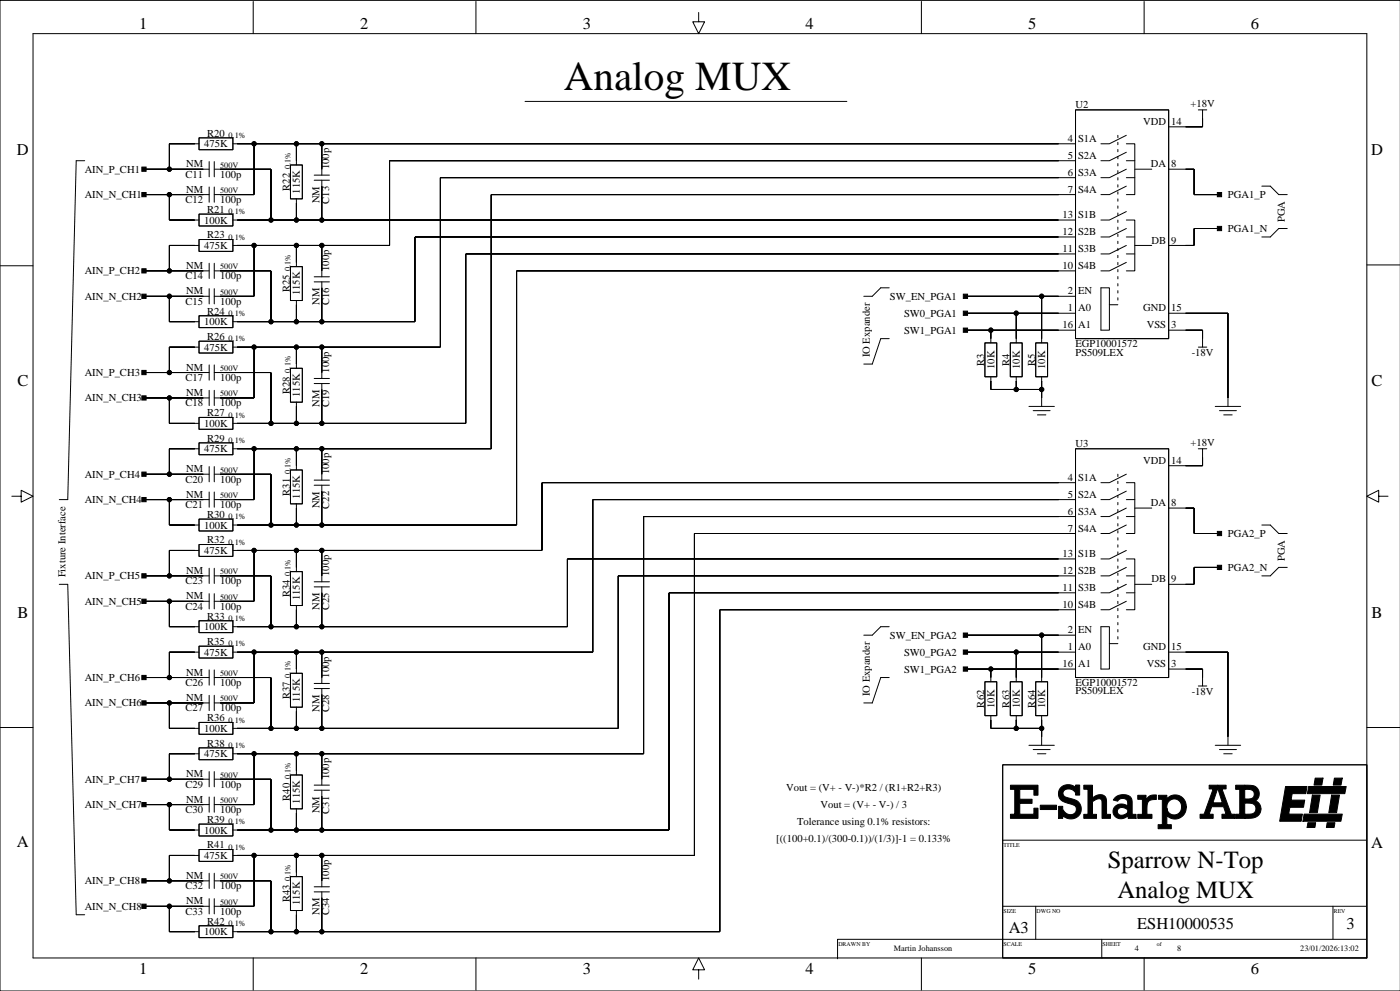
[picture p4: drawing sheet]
<svg xmlns="http://www.w3.org/2000/svg" width="420mm" height="297mm" viewBox="0 0 420 297" stroke-linecap="round" stroke-linejoin="round" font-family="sans-serif">
<g fill="none" stroke="#000" stroke-width=".3">
<path d="M9.9 10.1h400v277h-400zM75.9 .4v9.7M142.7 .4v9.7M209.5 3.7v2.8h1.8l-1.8 3.6-1.8-3.6h1.8M276.3 .4v9.7M343.1 .4v9.7M419.9 .1h-419.9v296.9h419.9M157.4 30.4h96.5M322.5 32.9h27.9v68.6h-27.9zM359.3 32.9h1.3v5.1h-10.2M360.6 35.5h.1M360.6 32.9h1.3"/>
<path d="M25.4 48.2h-2.5l-2.6 101.6h-2.5M43.2 50.7h19.5M43.2 58.3h19.5M50.8 58.3v7.7h8.9M59.7 41.3h10.1v3.6h-10.1zM59.7 43.1h-8.9v7.6M62.7 48.4v4.6M62.7 56v4.6M64.2 48.4v4.6M64.2 56v4.6M64.2 50.7h17.1v15.3M69.8 43.1h252.7"/>
<path d="M76.2 43.1v15.2h-12M87.1 49.4h3.6v10.2h-3.6zM88.9 43.1v6.3M88.9 59.6v6.4M94.2 54h4.6M94.2 52.5h4.6M96.5 43.1v9.4M96.5 54v12M322.5 58.3h-175.2v76.2h-77.5M322.5 53.3h-190.4v50.7h-62.3M322.5 48.2h-205.7v25.4h-47M337.7 55.8l-5 2.5h-2.6"/>
<path d="M337.7 50.7l-5 2.6h-2.6M337.7 45.6l-5 2.6h-2.6M337.7 40.6l-5 2.5h-2.6M337.7 43.1h2.6v15.2h-2.6M337.7 48.2h2.6M337.7 53.3h2.6M340.3 50.7h5.1M350.4 50.7h7.7v7.6h7.6M378.4 55.8h2.5l2.6 2.5h2.5M0 79.7h9.9M59.7 64.2h10.1v3.5h-10.1zM59.7 71.8h10.1v3.5h-10.1z"/>
<path d="M59.7 73.6h-8.9v7.6M62.7 78.9v4.6M64.2 78.9v4.6M69.8 66h252.7M76.2 73.6v15.2h-12M87.1 79.9h3.6v10.2h-3.6zM88.9 73.6v6.3M96.5 73.6v9.4M322.5 71h-198.1v25.4h-54.6M322.5 76.1h-182.8v50.8h-69.9M337.7 78.6l-5 2.6h-2.6M337.7 73.6l-5 2.5h-2.6"/>
<path d="M337.7 68.5l-5 2.5h-2.6M337.7 63.4l-5 2.6h-2.6M337.7 66h2.6v15.2h-2.6M337.7 71h2.6M337.7 76.1h2.6M340.3 73.6h5.1M365.7 68.5h-7.6v5.1h-7.7M386 68.5h-2.5l-2.6 2.5h-2.5M409.9 79.4h9.9M43.2 81.2h19.5M43.2 88.8h19.5M50.8 88.8v7.6h8.9"/>
<path d="M59.7 94.6h10.1v3.6h-10.1zM62.7 86.5v4.6M64.2 86.5v4.6M64.2 81.2h17.1v15.2M88.9 90.1v6.3M94.2 84.5h4.6M94.2 83h4.6M96.5 84.5v11.9M266.6 86.3h-2.5l-2.5 2.5h-2.6M289.5 88.8h33M289.5 93.9h33M289.5 99h33"/>
<path d="M297.1 99v3.8M304.7 93.9v8.9M312.3 88.8v14M322.5 81.2h-167.6v76.2h-85.1M330.1 86.3h2.6v12.7h-2.6zM332.7 91.3h2.5M350.4 99h10.2v5h1.3M350.4 93.9h17.8v27.9M43.2 111.7h19.5M43.2 119.3h19.5M50.8 119.3v7.6h8.9M59.7 102.3h10.1v3.5h-10.1z"/>
<path d="M59.7 104h-8.9v7.7M62.7 109.4v4.5M62.7 117v4.6M64.2 109.4v4.5M64.2 117v4.6M64.2 111.7h17.1v15.2M76.2 104v15.3h-12M87.1 110.4h3.6v10.1h-3.6zM88.9 104v6.4M94.2 115h4.6M94.2 113.4h4.6M96.5 104v9.4"/>
<path d="M96.5 115v11.9M266.6 101.5h-2.5l-2.5 7.6h-2.6M295.3 102.8h3.6v10.1h-3.6zM297.1 112.9v3.8h15.2M303 102.8h3.5v10.1h-3.5zM304.7 112.9v3.8M310.6 102.8h3.5v10.1h-3.5zM312.3 112.9v8.9M359.3 104h1.3M360.6 101.5h.1M59.7 125.1h10.1v3.6h-10.1zM59.7 132.7h10.1v3.6h-10.1z"/>
<path d="M59.7 134.5h-8.9v7.6M62.7 139.8v4.6M64.2 139.8v4.6M76.2 134.5v15.3h-12M88.9 120.5v6.4M88.9 134.5v6.4M96.5 134.5v9.4M308.5 121.8h7.7M309.8 123.1h5.1M311.1 124.4h2.5M322.5 134.5h27.9v68.6h-27.9zM359.3 134.5h1.3v5.1h-10.2"/>
<path d="M360.6 137.1h.1M360.6 134.5h1.3M364.4 121.8h7.6M365.7 123.1h5.1M366.9 124.4h2.6M3.6 148.7h2.7v-1.7l3.6 1.7-3.6 1.8v-1.8M43.2 142.1h19.5M43.2 149.8h19.5M50.8 149.8v7.6h8.9M59.7 155.6h10.1v3.5h-10.1zM62.7 147.5v4.5M64.2 147.5v4.5"/>
<path d="M64.2 142.1h17.1v15.3M87.1 140.9h3.6v10.1h-3.6zM88.9 151v6.4M94.2 145.4h4.6M94.2 143.9h4.6M96.5 145.4v12M322.5 154.8h-129.5v71.1h-123.2M322.5 149.8h-144.7v45.7h-108M322.5 144.7h-160v20.3h-92.7M322.5 159.9h-114.3v96.5h-138.4M337.7 157.4l-5 2.5h-2.6M337.7 152.3l-5 2.5h-2.6"/>
<path d="M337.7 147.2l-5 2.6h-2.6M337.7 142.1l-5 2.6h-2.6M337.7 144.7h2.6v15.2h-2.6M337.7 149.8h2.6M337.7 154.8h2.6M340.3 152.3h5.1M350.4 152.3h7.7v7.6h7.6M378.4 157.4h2.5l2.6 2.5h2.5M413.4 148.7v-1.7l-3.5 1.7 3.5 1.8v-1.8h2.8M17.8 175.1h2.5l2.6 99.1h2.5M43.2 172.6h19.5M59.7 163.2h10.1v3.6h-10.1z"/>
<path d="M59.7 165h-8.9v7.6M62.7 170.3v4.6M62.7 177.9v4.6M64.2 170.3v4.6M64.2 177.9v4.6M64.2 172.6h17.1v15.2M76.2 165v15.2h-12M87.1 171.3h3.6v10.2h-3.6zM88.9 165v6.3M94.2 175.9h4.6M94.2 174.4h4.6M96.5 165v9.4"/>
<path d="M96.5 175.9v11.9M322.5 167.5h-152.4v20.3h-100.3M322.5 172.6h-137.1v45.7h-115.6M322.5 177.7h-121.9v71.1h-130.8M337.7 175.1l-5 2.6h-2.6M337.7 170.1l-5 2.5h-2.6M337.7 165l-5 2.5h-2.6M337.7 167.5h2.6v15.3h-2.6M337.7 172.6h2.6M337.7 177.7h2.6M340.3 175.1h5.1M365.7 170.1h-7.6v5h-7.7"/>
<path d="M386 170.1h-2.5l-2.6 2.5h-2.5M43.2 180.2h19.5M50.8 180.2v7.6h8.9M59.7 186.1h10.1v3.5h-10.1zM59.7 193.7h10.1v3.5h-10.1zM59.7 195.5h-8.9v7.6M76.2 195.5v15.2h-12M88.9 181.5v6.3M88.9 195.5v6.3M96.5 195.5v9.4M266.6 187.8h-2.5l-2.5 2.6h-2.6M289.5 195.5h33"/>
<path d="M289.5 190.4h33M304.7 195.5v8.9M312.3 190.4v14M322.5 182.8h-106.6v96.5h-146.1M330.1 187.8h2.6v12.7h-2.6zM332.7 192.9h2.5M337.7 180.2l-5 2.6h-2.6M350.4 195.5h17.8v27.9M0 218.1h9.9M43.2 203.1h19.5M43.2 210.7h19.5M50.8 210.7v7.6h8.9"/>
<path d="M59.7 216.5h10.1v3.6h-10.1zM62.7 200.8v4.6M62.7 208.4v4.6M64.2 200.8v4.6M64.2 208.4v4.6M64.2 203.1h17.1v15.2M87.1 201.8h3.6v10.2h-3.6zM88.9 212v6.3M94.2 206.4h4.6M94.2 204.9h4.6M96.5 206.4v11.9M266.6 203.1h-2.5l-2.5 7.6h-2.6"/>
<path d="M289.5 200.5h33M295.3 204.4h3.6v10.1h-3.6zM297.1 200.5v3.9M297.1 214.5v3.8h15.2M303 204.4h3.5v10.1h-3.5zM304.7 214.5v3.8M310.6 204.4h3.5v10.1h-3.5zM312.3 214.5v8.9M350.4 200.5h10.2v5.1h1.3M359.3 205.6h1.3M360.6 203.1h.1M409.9 218.1h9.9"/>
<path d="M43.2 233.6h19.5M59.7 224.2h10.1v3.5h-10.1zM59.7 225.9h-8.9v7.7M62.7 231.3v4.5M62.7 238.9v4.6M64.2 231.3v4.5M64.2 238.9v4.6M64.2 233.6h17.1v15.2M76.2 225.9v15.3h-12M87.1 232.3h3.6v10.1h-3.6zM88.9 225.9v6.4M94.2 236.9h4.6"/>
<path d="M94.2 235.3h4.6M96.5 225.9v9.4M96.5 236.9v11.9M300.7 229.2h109.2v57.9h-109.2zM308.5 223.4h7.7M309.8 224.7h5.1M311.1 225.9h2.5M364.4 223.4h7.6M365.7 224.7h5.1M366.9 225.9h2.6M43.2 241.2h19.5M50.8 241.2v7.6h8.9"/>
<path d="M59.7 254.6h10.1v3.6h-10.1zM59.7 247h10.1v3.6h-10.1zM59.7 256.4h-8.9v7.6M76.2 256.4v15.2h-12M88.9 242.4v6.4M88.9 256.4v6.4M96.5 256.4v9.4M300.7 251.8h108.9M43.2 271.6h19.5M43.2 264h19.5M50.8 271.6v7.7h8.9M59.7 277.5h10.1v3.5h-10.1z"/>
<path d="M62.7 261.7v4.6M62.7 269.4v4.5M64.2 261.7v4.6M64.2 269.4v4.5M64.2 264h17.1v15.3M87.1 262.8h3.6v10.1h-3.6zM88.9 272.9v6.4M94.2 267.3h4.6M94.2 265.8h4.6M96.5 267.3v12M300.7 271.6h108.9M310.6 271.6v9.9"/>
<path d="M399.7 271.6v9.9M75.9 287.1v9.7M142.7 287.1v9.7M209.5 290.7h1.8l-1.8-3.6-1.8 3.6h1.8v2.8M276.3 287.1v9.7M330.4 281.5v5.6M343.1 287.1v9.7M409.6 281.5h-158.5v5.9"/>
<circle cx="50.8" cy="50.7" r=".63"/>
<circle cx="50.8" cy="58.3" r=".63"/>
<circle cx="76.2" cy="43.1" r=".63"/>
<circle cx="88.9" cy="43.1" r=".63"/>
<circle cx="96.5" cy="43.1" r=".63"/>
<circle cx="76.2" cy="73.6" r=".63"/>
<circle cx="81.3" cy="66" r=".63"/>
<circle cx="88.9" cy="73.6" r=".63"/>
<circle cx="88.9" cy="66" r=".63"/>
<circle cx="96.5" cy="73.6" r=".63"/>
<circle cx="96.5" cy="66" r=".63"/>
<circle cx="50.8" cy="88.8" r=".63"/>
<circle cx="50.8" cy="81.2" r=".63"/>
<circle cx="81.3" cy="96.4" r=".63"/>
<circle cx="88.9" cy="96.4" r=".63"/>
<circle cx="96.5" cy="96.4" r=".63"/>
<circle cx="297.1" cy="99" r=".63"/>
<circle cx="304.7" cy="93.9" r=".63"/>
<circle cx="312.3" cy="88.8" r=".63"/>
<circle cx="50.8" cy="111.7" r=".63"/>
<circle cx="50.8" cy="119.3" r=".63"/>
<circle cx="76.2" cy="104" r=".63"/>
<circle cx="88.9" cy="104" r=".63"/>
<circle cx="96.5" cy="104" r=".63"/>
<circle cx="304.7" cy="116.7" r=".63"/>
<circle cx="312.3" cy="116.7" r=".63"/>
<circle cx="76.2" cy="134.5" r=".63"/>
<circle cx="81.3" cy="126.9" r=".63"/>
<circle cx="88.9" cy="134.5" r=".63"/>
<circle cx="88.9" cy="126.9" r=".63"/>
<circle cx="96.5" cy="134.5" r=".63"/>
<circle cx="96.5" cy="126.9" r=".63"/>
<circle cx="50.8" cy="142.1" r=".63"/>
<circle cx="50.8" cy="149.8" r=".63"/>
<circle cx="81.3" cy="157.4" r=".63"/>
<circle cx="88.9" cy="157.4" r=".63"/>
<circle cx="96.5" cy="157.4" r=".63"/>
<circle cx="50.8" cy="172.6" r=".63"/>
<circle cx="76.2" cy="165" r=".63"/>
<circle cx="88.9" cy="165" r=".63"/>
<circle cx="96.5" cy="165" r=".63"/>
<circle cx="50.8" cy="180.2" r=".63"/>
<circle cx="76.2" cy="195.5" r=".63"/>
<circle cx="81.3" cy="187.8" r=".63"/>
<circle cx="88.9" cy="195.5" r=".63"/>
<circle cx="88.9" cy="187.8" r=".63"/>
<circle cx="96.5" cy="187.8" r=".63"/>
<circle cx="96.5" cy="195.5" r=".63"/>
<circle cx="304.7" cy="195.5" r=".63"/>
<circle cx="312.3" cy="190.4" r=".63"/>
<circle cx="50.8" cy="203.1" r=".63"/>
<circle cx="50.8" cy="210.7" r=".63"/>
<circle cx="81.3" cy="218.3" r=".63"/>
<circle cx="88.9" cy="218.3" r=".63"/>
<circle cx="96.5" cy="218.3" r=".63"/>
<circle cx="297.1" cy="200.5" r=".63"/>
<circle cx="304.7" cy="218.3" r=".63"/>
<circle cx="312.3" cy="218.3" r=".63"/>
<circle cx="50.8" cy="233.6" r=".63"/>
<circle cx="76.2" cy="225.9" r=".63"/>
<circle cx="88.9" cy="225.9" r=".63"/>
<circle cx="96.5" cy="225.9" r=".63"/>
<circle cx="50.8" cy="241.2" r=".63"/>
<circle cx="76.2" cy="256.4" r=".63"/>
<circle cx="81.3" cy="248.8" r=".63"/>
<circle cx="88.9" cy="256.4" r=".63"/>
<circle cx="88.9" cy="248.8" r=".63"/>
<circle cx="96.5" cy="256.4" r=".63"/>
<circle cx="96.5" cy="248.8" r=".63"/>
<circle cx="50.8" cy="271.6" r=".63"/>
<circle cx="50.8" cy="264" r=".63"/>
<circle cx="81.3" cy="279.3" r=".63"/>
<circle cx="88.9" cy="279.3" r=".63"/>
<circle cx="96.5" cy="279.3" r=".63"/>
</g>
<g fill="#000" stroke="#000" stroke-width=".3">
<path d="M355.5 38h5.1z" fill-rule="evenodd"/>
<path d="M360.6 35.5v2.5z" fill-rule="evenodd"/>
<path d="M42.5 57.7h1.3v1.3h-1.3z" fill-rule="evenodd"/>
<path d="M42.5 50.1h1.3v1.2h-1.3z" fill-rule="evenodd"/>
<path d="M50.8 58.3v7.7z" fill-rule="evenodd"/>
<path d="M43.2 58.3h7.6z" fill-rule="evenodd"/>
<path d="M50.8 43.1v7.6z" fill-rule="evenodd"/>
<path d="M43.2 50.7h7.6z" fill-rule="evenodd"/>
<path d="M50.8 43.1h7.6z" fill-rule="evenodd"/>
<path d="M50.8 58.3h10.1z" fill-rule="evenodd"/>
<path d="M50.8 50.7h10.1z" fill-rule="evenodd"/>
<path d="M71.1 43.1h5.1z" fill-rule="evenodd"/>
<path d="M76.2 43.1v15.2z" fill-rule="evenodd"/>
<path d="M66 58.3h10.2z" fill-rule="evenodd"/>
<path d="M66 50.7h15.3z" fill-rule="evenodd"/>
<path d="M81.3 50.7v15.3z" fill-rule="evenodd"/>
<path d="M88.9 43.1v5.1z" fill-rule="evenodd"/>
<path d="M76.2 43.1h12.7z" fill-rule="evenodd"/>
<path d="M96.5 43.1v7.6z" fill-rule="evenodd"/>
<path d="M88.9 43.1h7.6z" fill-rule="evenodd"/>
<path d="M96.5 55.8v10.2z" fill-rule="evenodd"/>
<path d="M116.8 48.2v25.4z" fill-rule="evenodd"/>
<path d="M132.1 53.3v50.7z" fill-rule="evenodd"/>
<path d="M147.3 58.3v76.2z" fill-rule="evenodd"/>
<path d="M96.5 43.1h220.9z" fill-rule="evenodd"/>
<path d="M116.8 48.2h200.6z" fill-rule="evenodd"/>
<path d="M132.1 53.3h185.3z" fill-rule="evenodd"/>
<path d="M147.3 58.3h170.1z" fill-rule="evenodd"/>
<path d="M355.5 50.7h2.6z" fill-rule="evenodd"/>
<path d="M358.1 50.7v7.6z" fill-rule="evenodd"/>
<path d="M365 57.7h1.3v1.3h-1.3z" fill-rule="evenodd"/>
<path d="M358.1 58.3h7.6z" fill-rule="evenodd"/>
<path d="M50.8 73.6v7.6z" fill-rule="evenodd"/>
<path d="M50.8 66h7.6z" fill-rule="evenodd"/>
<path d="M50.8 73.6h7.6z" fill-rule="evenodd"/>
<path d="M71.1 73.6h5.1z" fill-rule="evenodd"/>
<path d="M76.2 73.6v15.2z" fill-rule="evenodd"/>
<path d="M71.1 66h10.2z" fill-rule="evenodd"/>
<path d="M88.9 60.9v5.1z" fill-rule="evenodd"/>
<path d="M81.3 66h7.6z" fill-rule="evenodd"/>
<path d="M76.2 73.6h12.7z" fill-rule="evenodd"/>
<path d="M88.9 73.6v5z" fill-rule="evenodd"/>
<path d="M88.9 66h7.6z" fill-rule="evenodd"/>
<path d="M96.5 73.6v7.6z" fill-rule="evenodd"/>
<path d="M88.9 73.6h7.6z" fill-rule="evenodd"/>
<path d="M96.5 73.6h20.3z" fill-rule="evenodd"/>
<path d="M124.4 71v25.4z" fill-rule="evenodd"/>
<path d="M139.7 76.1v50.8z" fill-rule="evenodd"/>
<path d="M96.5 66h220.9z" fill-rule="evenodd"/>
<path d="M124.4 71h193z" fill-rule="evenodd"/>
<path d="M139.7 76.1h177.7z" fill-rule="evenodd"/>
<path d="M355.5 73.6h2.6z" fill-rule="evenodd"/>
<path d="M358.1 68.5v5.1z" fill-rule="evenodd"/>
<path d="M365 67.9h1.3v1.2h-1.3z" fill-rule="evenodd"/>
<path d="M358.1 68.5h7.6z" fill-rule="evenodd"/>
<path d="M42.5 88.2h1.3v1.2h-1.3z" fill-rule="evenodd"/>
<path d="M42.5 80.6h1.3v1.2h-1.3z" fill-rule="evenodd"/>
<path d="M43.2 88.8h7.6z" fill-rule="evenodd"/>
<path d="M50.8 88.8v7.6z" fill-rule="evenodd"/>
<path d="M43.2 81.2h7.6z" fill-rule="evenodd"/>
<path d="M50.8 96.4h7.6z" fill-rule="evenodd"/>
<path d="M50.8 88.8h10.1z" fill-rule="evenodd"/>
<path d="M50.8 81.2h10.1z" fill-rule="evenodd"/>
<path d="M66 88.8h10.2z" fill-rule="evenodd"/>
<path d="M66 81.2h15.3z" fill-rule="evenodd"/>
<path d="M71.1 96.4h10.2z" fill-rule="evenodd"/>
<path d="M81.3 81.2v15.2z" fill-rule="evenodd"/>
<path d="M81.3 96.4h7.6z" fill-rule="evenodd"/>
<path d="M88.9 91.3v5.1z" fill-rule="evenodd"/>
<path d="M96.5 86.3v10.1z" fill-rule="evenodd"/>
<path d="M88.9 96.4h7.6z" fill-rule="evenodd"/>
<path d="M96.5 96.4h27.9z" fill-rule="evenodd"/>
<path d="M154.9 81.2v76.2z" fill-rule="evenodd"/>
<path d="M288.9 88.2h1.2v1.2h-1.2z" fill-rule="evenodd"/>
<path d="M288.9 93.3h1.2v1.2h-1.2z" fill-rule="evenodd"/>
<path d="M288.9 98.3h1.2v1.3h-1.2z" fill-rule="evenodd"/>
<path d="M297.1 99v2.5z" fill-rule="evenodd"/>
<path d="M289.5 99h7.6z" fill-rule="evenodd"/>
<path d="M304.7 93.9v7.6z" fill-rule="evenodd"/>
<path d="M289.5 93.9h15.2z" fill-rule="evenodd"/>
<path d="M312.3 88.8v12.7z" fill-rule="evenodd"/>
<path d="M289.5 88.8h22.8z" fill-rule="evenodd"/>
<path d="M312.3 88.8h5.1z" fill-rule="evenodd"/>
<path d="M304.7 93.9h12.7z" fill-rule="evenodd"/>
<path d="M297.1 99h20.3z" fill-rule="evenodd"/>
<path d="M154.9 81.2h162.5z" fill-rule="evenodd"/>
<path d="M360.6 99v2.5z" fill-rule="evenodd"/>
<path d="M355.5 99h5.1z" fill-rule="evenodd"/>
<path d="M355.5 93.9h12.7z" fill-rule="evenodd"/>
<path d="M368.2 93.9v25.4z" fill-rule="evenodd"/>
<path d="M42.5 118.6h1.3v1.3h-1.3z" fill-rule="evenodd"/>
<path d="M42.5 111h1.3v1.3h-1.3z" fill-rule="evenodd"/>
<path d="M50.8 119.3v7.6z" fill-rule="evenodd"/>
<path d="M43.2 119.3h7.6z" fill-rule="evenodd"/>
<path d="M43.2 111.7h7.6z" fill-rule="evenodd"/>
<path d="M50.8 104v7.7z" fill-rule="evenodd"/>
<path d="M50.8 104h7.6z" fill-rule="evenodd"/>
<path d="M50.8 119.3h10.1z" fill-rule="evenodd"/>
<path d="M50.8 111.7h10.1z" fill-rule="evenodd"/>
<path d="M66 119.3h10.2z" fill-rule="evenodd"/>
<path d="M71.1 104h5.1z" fill-rule="evenodd"/>
<path d="M76.2 104v15.3z" fill-rule="evenodd"/>
<path d="M66 111.7h15.3z" fill-rule="evenodd"/>
<path d="M81.3 111.7v15.2z" fill-rule="evenodd"/>
<path d="M76.2 104h12.7z" fill-rule="evenodd"/>
<path d="M88.9 104v5.1z" fill-rule="evenodd"/>
<path d="M96.5 116.7v10.2z" fill-rule="evenodd"/>
<path d="M88.9 104h7.6z" fill-rule="evenodd"/>
<path d="M96.5 104v7.7z" fill-rule="evenodd"/>
<path d="M96.5 104h35.6z" fill-rule="evenodd"/>
<path d="M297.1 114.2v2.5z" fill-rule="evenodd"/>
<path d="M304.7 114.2v2.5z" fill-rule="evenodd"/>
<path d="M297.1 116.7h7.6z" fill-rule="evenodd"/>
<path d="M312.3 114.2v2.5z" fill-rule="evenodd"/>
<path d="M304.7 116.7h7.6z" fill-rule="evenodd"/>
<path d="M312.3 116.7v2.6z" fill-rule="evenodd"/>
<path d="M50.8 134.5v7.6z" fill-rule="evenodd"/>
<path d="M50.8 126.9h7.6z" fill-rule="evenodd"/>
<path d="M50.8 134.5h7.6z" fill-rule="evenodd"/>
<path d="M71.1 134.5h5.1z" fill-rule="evenodd"/>
<path d="M76.2 134.5v15.3z" fill-rule="evenodd"/>
<path d="M71.1 126.9h10.2z" fill-rule="evenodd"/>
<path d="M88.9 121.8v5.1z" fill-rule="evenodd"/>
<path d="M81.3 126.9h7.6z" fill-rule="evenodd"/>
<path d="M88.9 134.5v5.1z" fill-rule="evenodd"/>
<path d="M76.2 134.5h12.7z" fill-rule="evenodd"/>
<path d="M88.9 126.9h7.6z" fill-rule="evenodd"/>
<path d="M88.9 134.5h7.6z" fill-rule="evenodd"/>
<path d="M96.5 134.5v7.6z" fill-rule="evenodd"/>
<path d="M96.5 126.9h43.2z" fill-rule="evenodd"/>
<path d="M96.5 134.5h50.8z" fill-rule="evenodd"/>
<path d="M360.6 137.1v2.5z" fill-rule="evenodd"/>
<path d="M355.5 139.6h5.1z" fill-rule="evenodd"/>
<path d="M42.5 149.1h1.3v1.3h-1.3z" fill-rule="evenodd"/>
<path d="M42.5 141.5h1.3v1.3h-1.3z" fill-rule="evenodd"/>
<path d="M50.8 149.8v7.6z" fill-rule="evenodd"/>
<path d="M43.2 149.8h7.6z" fill-rule="evenodd"/>
<path d="M43.2 142.1h7.6z" fill-rule="evenodd"/>
<path d="M50.8 157.4h7.6z" fill-rule="evenodd"/>
<path d="M50.8 149.8h10.1z" fill-rule="evenodd"/>
<path d="M50.8 142.1h10.1z" fill-rule="evenodd"/>
<path d="M66 149.8h10.2z" fill-rule="evenodd"/>
<path d="M66 142.1h15.3z" fill-rule="evenodd"/>
<path d="M71.1 157.4h10.2z" fill-rule="evenodd"/>
<path d="M81.3 142.1v15.3z" fill-rule="evenodd"/>
<path d="M81.3 157.4h7.6z" fill-rule="evenodd"/>
<path d="M88.9 152.3v5.1z" fill-rule="evenodd"/>
<path d="M88.9 157.4h7.6z" fill-rule="evenodd"/>
<path d="M96.5 147.2v10.2z" fill-rule="evenodd"/>
<path d="M96.5 157.4h58.4z" fill-rule="evenodd"/>
<path d="M162.5 144.7v20.3z" fill-rule="evenodd"/>
<path d="M177.8 149.8v45.7z" fill-rule="evenodd"/>
<path d="M193 154.8v71.1z" fill-rule="evenodd"/>
<path d="M208.2 159.9v96.5z" fill-rule="evenodd"/>
<path d="M162.5 144.7h154.9z" fill-rule="evenodd"/>
<path d="M208.2 159.9h109.2z" fill-rule="evenodd"/>
<path d="M193 154.8h124.4z" fill-rule="evenodd"/>
<path d="M177.8 149.8h139.6z" fill-rule="evenodd"/>
<path d="M355.5 152.3h2.6z" fill-rule="evenodd"/>
<path d="M358.1 152.3v7.6z" fill-rule="evenodd"/>
<path d="M358.1 159.9h7.6z" fill-rule="evenodd"/>
<path d="M42.5 172h1.3v1.2h-1.3z" fill-rule="evenodd"/>
<path d="M50.8 165v7.6z" fill-rule="evenodd"/>
<path d="M43.2 172.6h7.6z" fill-rule="evenodd"/>
<path d="M50.8 165h7.6z" fill-rule="evenodd"/>
<path d="M50.8 172.6h10.1z" fill-rule="evenodd"/>
<path d="M76.2 165v15.2z" fill-rule="evenodd"/>
<path d="M71.1 165h5.1z" fill-rule="evenodd"/>
<path d="M81.3 172.6v15.2z" fill-rule="evenodd"/>
<path d="M66 172.6h15.3z" fill-rule="evenodd"/>
<path d="M88.9 165v5.1z" fill-rule="evenodd"/>
<path d="M76.2 165h12.7z" fill-rule="evenodd"/>
<path d="M96.5 177.7v10.1z" fill-rule="evenodd"/>
<path d="M96.5 165v7.6z" fill-rule="evenodd"/>
<path d="M88.9 165h7.6z" fill-rule="evenodd"/>
<path d="M96.5 165h66z" fill-rule="evenodd"/>
<path d="M170.1 167.5v20.3z" fill-rule="evenodd"/>
<path d="M185.4 172.6v45.7z" fill-rule="evenodd"/>
<path d="M200.6 177.7v71.1z" fill-rule="evenodd"/>
<path d="M170.1 167.5h147.3z" fill-rule="evenodd"/>
<path d="M200.6 177.7h116.8z" fill-rule="evenodd"/>
<path d="M185.4 172.6h132z" fill-rule="evenodd"/>
<path d="M358.1 170.1v5z" fill-rule="evenodd"/>
<path d="M355.5 175.1h2.6z" fill-rule="evenodd"/>
<path d="M365 169.4h1.3v1.3h-1.3z" fill-rule="evenodd"/>
<path d="M365 159.3h1.3v1.2h-1.3z" fill-rule="evenodd"/>
<path d="M358.1 170.1h7.6z" fill-rule="evenodd"/>
<path d="M42.5 179.6h1.3v1.3h-1.3z" fill-rule="evenodd"/>
<path d="M43.2 180.2h7.6z" fill-rule="evenodd"/>
<path d="M50.8 180.2v7.6z" fill-rule="evenodd"/>
<path d="M50.8 195.5v7.6z" fill-rule="evenodd"/>
<path d="M50.8 187.8h7.6z" fill-rule="evenodd"/>
<path d="M50.8 195.5h7.6z" fill-rule="evenodd"/>
<path d="M50.8 180.2h10.1z" fill-rule="evenodd"/>
<path d="M66 180.2h10.2z" fill-rule="evenodd"/>
<path d="M76.2 195.5v15.2z" fill-rule="evenodd"/>
<path d="M71.1 195.5h5.1z" fill-rule="evenodd"/>
<path d="M71.1 187.8h10.2z" fill-rule="evenodd"/>
<path d="M81.3 187.8h7.6z" fill-rule="evenodd"/>
<path d="M88.9 182.8v5z" fill-rule="evenodd"/>
<path d="M88.9 195.5v5z" fill-rule="evenodd"/>
<path d="M76.2 195.5h12.7z" fill-rule="evenodd"/>
<path d="M88.9 187.8h7.6z" fill-rule="evenodd"/>
<path d="M88.9 195.5h7.6z" fill-rule="evenodd"/>
<path d="M96.5 195.5v7.6z" fill-rule="evenodd"/>
<path d="M96.5 187.8h73.6z" fill-rule="evenodd"/>
<path d="M96.5 195.5h81.3z" fill-rule="evenodd"/>
<path d="M215.9 182.8v96.5z" fill-rule="evenodd"/>
<path d="M288.9 189.7h1.2v1.3h-1.2z" fill-rule="evenodd"/>
<path d="M288.9 194.8h1.2v1.3h-1.2z" fill-rule="evenodd"/>
<path d="M304.7 195.5v7.6z" fill-rule="evenodd"/>
<path d="M289.5 195.5h15.2z" fill-rule="evenodd"/>
<path d="M312.3 190.4v12.7z" fill-rule="evenodd"/>
<path d="M289.5 190.4h22.8z" fill-rule="evenodd"/>
<path d="M312.3 190.4h5.1z" fill-rule="evenodd"/>
<path d="M304.7 195.5h12.7z" fill-rule="evenodd"/>
<path d="M215.9 182.8h101.5z" fill-rule="evenodd"/>
<path d="M355.5 195.5h12.7z" fill-rule="evenodd"/>
<path d="M368.2 195.5v25.4z" fill-rule="evenodd"/>
<path d="M42.5 210.1h1.3v1.2h-1.3z" fill-rule="evenodd"/>
<path d="M42.5 202.4h1.3v1.3h-1.3z" fill-rule="evenodd"/>
<path d="M43.2 210.7h7.6z" fill-rule="evenodd"/>
<path d="M50.8 210.7v7.6z" fill-rule="evenodd"/>
<path d="M43.2 203.1h7.6z" fill-rule="evenodd"/>
<path d="M50.8 218.3h7.6z" fill-rule="evenodd"/>
<path d="M50.8 210.7h10.1z" fill-rule="evenodd"/>
<path d="M50.8 203.1h10.1z" fill-rule="evenodd"/>
<path d="M66 210.7h10.2z" fill-rule="evenodd"/>
<path d="M71.1 218.3h10.2z" fill-rule="evenodd"/>
<path d="M81.3 203.1v15.2z" fill-rule="evenodd"/>
<path d="M66 203.1h15.3z" fill-rule="evenodd"/>
<path d="M88.9 213.2v5.1z" fill-rule="evenodd"/>
<path d="M81.3 218.3h7.6z" fill-rule="evenodd"/>
<path d="M96.5 208.2v10.1z" fill-rule="evenodd"/>
<path d="M88.9 218.3h7.6z" fill-rule="evenodd"/>
<path d="M96.5 218.3h88.9z" fill-rule="evenodd"/>
<path d="M288.9 199.9h1.2v1.3h-1.2z" fill-rule="evenodd"/>
<path d="M297.1 215.8v2.5z" fill-rule="evenodd"/>
<path d="M297.1 200.5v2.6z" fill-rule="evenodd"/>
<path d="M289.5 200.5h7.6z" fill-rule="evenodd"/>
<path d="M304.7 215.8v2.5z" fill-rule="evenodd"/>
<path d="M297.1 218.3h7.6z" fill-rule="evenodd"/>
<path d="M312.3 215.8v2.5z" fill-rule="evenodd"/>
<path d="M312.3 218.3v2.6z" fill-rule="evenodd"/>
<path d="M304.7 218.3h7.6z" fill-rule="evenodd"/>
<path d="M297.1 200.5h20.3z" fill-rule="evenodd"/>
<path d="M360.6 200.5v2.6z" fill-rule="evenodd"/>
<path d="M355.5 200.5h5.1z" fill-rule="evenodd"/>
<path d="M42.5 232.9h1.3v1.3h-1.3z" fill-rule="evenodd"/>
<path d="M43.2 233.6h7.6z" fill-rule="evenodd"/>
<path d="M50.8 225.9v7.7z" fill-rule="evenodd"/>
<path d="M50.8 225.9h7.6z" fill-rule="evenodd"/>
<path d="M50.8 233.6h10.1z" fill-rule="evenodd"/>
<path d="M76.2 225.9v15.3z" fill-rule="evenodd"/>
<path d="M71.1 225.9h5.1z" fill-rule="evenodd"/>
<path d="M81.3 233.6v15.2z" fill-rule="evenodd"/>
<path d="M66 233.6h15.3z" fill-rule="evenodd"/>
<path d="M76.2 225.9h12.7z" fill-rule="evenodd"/>
<path d="M88.9 225.9v5.1z" fill-rule="evenodd"/>
<path d="M96.5 238.6v10.2z" fill-rule="evenodd"/>
<path d="M96.5 225.9v7.7z" fill-rule="evenodd"/>
<path d="M88.9 225.9h7.6z" fill-rule="evenodd"/>
<path d="M96.5 225.9h96.5z" fill-rule="evenodd"/>
<path d="M393.5 238.3h2.4l-.9 5.3h-2.3z" fill-rule="evenodd"/>
<path d="M394.4 233.2h2.3l-.3 2.1h-2.4z" fill-rule="evenodd"/>
<path d="M399.3 238.3h2.4l-.9 5.3h-2.3z" fill-rule="evenodd"/>
<path d="M392.4 235.7h11.3l-.4 2.2h-11.3z" fill-rule="evenodd"/>
<path d="M400.1 233.2h2.4l-.4 2.1h-2.3z" fill-rule="evenodd"/>
<path d="M42.5 240.5h1.3v1.3h-1.3z" fill-rule="evenodd"/>
<path d="M50.8 256.4v7.6z" fill-rule="evenodd"/>
<path d="M50.8 241.2v7.6z" fill-rule="evenodd"/>
<path d="M43.2 241.2h7.6z" fill-rule="evenodd"/>
<path d="M50.8 256.4h7.6z" fill-rule="evenodd"/>
<path d="M50.8 248.8h7.6z" fill-rule="evenodd"/>
<path d="M50.8 241.2h10.1z" fill-rule="evenodd"/>
<path d="M71.1 256.4h5.1z" fill-rule="evenodd"/>
<path d="M76.2 256.4v15.2z" fill-rule="evenodd"/>
<path d="M66 241.2h10.2z" fill-rule="evenodd"/>
<path d="M71.1 248.8h10.2z" fill-rule="evenodd"/>
<path d="M76.2 256.4h12.7z" fill-rule="evenodd"/>
<path d="M88.9 256.4v5.1z" fill-rule="evenodd"/>
<path d="M81.3 248.8h7.6z" fill-rule="evenodd"/>
<path d="M88.9 243.7v5.1z" fill-rule="evenodd"/>
<path d="M96.5 256.4v7.6z" fill-rule="evenodd"/>
<path d="M88.9 256.4h7.6z" fill-rule="evenodd"/>
<path d="M88.9 248.8h7.6z" fill-rule="evenodd"/>
<path d="M96.5 248.8h104.1z" fill-rule="evenodd"/>
<path d="M96.5 256.4h111.7z" fill-rule="evenodd"/>
<path d="M303 235.4h8.3v3h-1.3v-1.8h-4.2v3h3.7v1.2h-3.7v3.3h4.2v-1.9h1.3v3.1h-8.3v-1.2h1.3v-7.5h-1.3z" fill-rule="evenodd"/>
<path d="M311.9 241.3h4.9v1.3h-4.9z" fill-rule="evenodd"/>
<path d="M318.1 236.1a3.4 3.4 0 0 1 4.4-.1v-.7h1.2v3h-1.2a1.9 1.9 0 0 0-2.1-1.8 1.37 1.37 0 0 0-1.7 1.3 1.37 1.37 0 0 0 1.6 1.4l1.1 .2a3.1 3.1 0 0 1 2.6 4.3 3.1 3.1 0 0 1-4.9 1.1l-.4-.3v.8h-1.3v-3.6h1.3a2.36 2.36 0 0 0 2.3 2.5 1.61 1.61 0 0 0 1.8-1.6 1.61 1.61 0 0 0-1.8-1.6l-1-.3a2.79 2.79 0 0 1-2.4-1.7 2.79 2.79 0 0 1 .5-2.9z" fill-rule="evenodd"/>
<path d="M325 235.4h2.6v3.8a2.57 2.57 0 0 1 3.9-.3l.3 1.2v4h1.2v1.2h-2.5l-.1-4.9-.2-.8a1.58 1.58 0 0 0-2.1 .4l-.5 .3v3.8h1.2v1.2h-3.8v-1.2h1.2v-7.5h-1.2z" fill-rule="evenodd"/>
<path d="M334.5 239a3.3 3.3 0 0 1 4.7 .2l.3 1.1v3.8h1.2v1.2h-2.4l-.1-2.6a1.8 1.8 0 0 0-3.1 .2 1.32 1.32 0 0 0 .6 1.4 1.32 1.32 0 0 0 1.5-.1l.9-.7v1.1a2.39 2.39 0 0 1-3.2 .6 2.39 2.39 0 0 1-.8-3.2 2.93 2.93 0 0 1 4.1-.4l-.1-1.4-.4-.5a1.85 1.85 0 0 0-2.6 .4l-1.3-.3z" fill-rule="evenodd"/>
<path d="M341.2 238.4h2.4v1.5l.5-.8 .7-.6 1.9-.2v1.3a2.04 2.04 0 0 0-2.7 1.6l-.1 2.9h1.5v1.2h-4.2v-1.2h1.4v-4.5h-1.4z" fill-rule="evenodd"/>
<path d="M347.4 238.4h2.5v1.1a3.4 3.4 0 0 1 4.4-.7 3.4 3.4 0 0 1 1.3 4.3 3.4 3.4 0 0 1-5.7 1.3v-2.1l.4 1a2.29 2.29 0 0 0 3.2 .3 2.29 2.29 0 0 0 .3-3.2 2.29 2.29 0 0 0-3.2-.3l-.6 .8-.1 .8v5.5h1.3v1.2h-3.9v-1.2h1.2v-7.6h-1.1z" fill-rule="evenodd"/>
<path d="M362.6 235.4h2.5v1.1l-1.4 4.1h2.8l-1.4-4.1v-1.1h2.6v1.1h-1.3l2.8 7.6h1.1v1.2h-3.9v-1.2h1.3l-.8-2.3h-3.6l-.7 2.3h1.2v1.2h-3.9v-1.2h1.2l2.7-7.6h-1.2z" fill-rule="evenodd"/>
<path d="M370.5 235.4h2.7v4.1h1a1.51 1.51 0 0 0 1.9-1.5 1.51 1.51 0 0 0-1.9-1.4h-.9v-1.2h.5a3 3 0 0 1 3.7 1.7 2.38 2.38 0 0 1-1.1 2.9 2.77 2.77 0 0 1 1.6 3.4 2.77 2.77 0 0 1-3.3 1.9h-1.4v-1.2l1.5-.1a1.68 1.68 0 0 0 1.8-1.8 1.68 1.68 0 0 0-2.2-1.5h-1.2v4.6h-2.7v-1.2h1.2v-7.5h-1.2z" fill-rule="evenodd"/>
<path d="M385.5 235.7h6.4l-.3 2.2h-4.1l-.4 1.9h4.1l-.3 2.2h-4.1l-.4 2h4.1l-.3 2.2h-6.5z" fill-rule="evenodd"/>
<path d="M391 244h11.5l-.4 2.2h-11.4z" fill-rule="evenodd"/>
<path d="M392.2 246.6h2.3l-.2 1.4h-2.3z" fill-rule="evenodd"/>
<path d="M398 246.6h2.3l-.2 1.4h-2.4z" fill-rule="evenodd"/>
<path d="M42.5 271h1.3v1.3h-1.3z" fill-rule="evenodd"/>
<path d="M42.5 263.4h1.3v1.3h-1.3z" fill-rule="evenodd"/>
<path d="M43.2 271.6h7.6z" fill-rule="evenodd"/>
<path d="M50.8 271.6v7.7z" fill-rule="evenodd"/>
<path d="M43.2 264h7.6z" fill-rule="evenodd"/>
<path d="M50.8 279.3h7.6z" fill-rule="evenodd"/>
<path d="M50.8 271.6h10.1z" fill-rule="evenodd"/>
<path d="M50.8 264h10.1z" fill-rule="evenodd"/>
<path d="M66 271.6h10.2z" fill-rule="evenodd"/>
<path d="M81.3 264v15.3z" fill-rule="evenodd"/>
<path d="M71.1 279.3h10.2z" fill-rule="evenodd"/>
<path d="M66 264h15.3z" fill-rule="evenodd"/>
<path d="M88.9 274.2v5.1z" fill-rule="evenodd"/>
<path d="M81.3 279.3h7.6z" fill-rule="evenodd"/>
<path d="M88.9 279.3h7.6z" fill-rule="evenodd"/>
<path d="M96.5 269.1v10.2z" fill-rule="evenodd"/>
<path d="M96.5 279.3h119.4z" fill-rule="evenodd"/>
<circle cx="50.8" cy="50.7" r=".63"/>
<circle cx="50.8" cy="58.3" r=".63"/>
<circle cx="76.2" cy="43.1" r=".63"/>
<circle cx="88.9" cy="43.1" r=".63"/>
<circle cx="96.5" cy="43.1" r=".63"/>
<circle cx="76.2" cy="73.6" r=".63"/>
<circle cx="81.3" cy="66" r=".63"/>
<circle cx="88.9" cy="73.6" r=".63"/>
<circle cx="88.9" cy="66" r=".63"/>
<circle cx="96.5" cy="73.6" r=".63"/>
<circle cx="96.5" cy="66" r=".63"/>
<circle cx="50.8" cy="88.8" r=".63"/>
<circle cx="50.8" cy="81.2" r=".63"/>
<circle cx="81.3" cy="96.4" r=".63"/>
<circle cx="88.9" cy="96.4" r=".63"/>
<circle cx="96.5" cy="96.4" r=".63"/>
<circle cx="297.1" cy="99" r=".63"/>
<circle cx="304.7" cy="93.9" r=".63"/>
<circle cx="312.3" cy="88.8" r=".63"/>
<circle cx="50.8" cy="111.7" r=".63"/>
<circle cx="50.8" cy="119.3" r=".63"/>
<circle cx="76.2" cy="104" r=".63"/>
<circle cx="88.9" cy="104" r=".63"/>
<circle cx="96.5" cy="104" r=".63"/>
<circle cx="304.7" cy="116.7" r=".63"/>
<circle cx="312.3" cy="116.7" r=".63"/>
<circle cx="76.2" cy="134.5" r=".63"/>
<circle cx="81.3" cy="126.9" r=".63"/>
<circle cx="88.9" cy="134.5" r=".63"/>
<circle cx="88.9" cy="126.9" r=".63"/>
<circle cx="96.5" cy="134.5" r=".63"/>
<circle cx="96.5" cy="126.9" r=".63"/>
<circle cx="50.8" cy="142.1" r=".63"/>
<circle cx="50.8" cy="149.8" r=".63"/>
<circle cx="81.3" cy="157.4" r=".63"/>
<circle cx="88.9" cy="157.4" r=".63"/>
<circle cx="96.5" cy="157.4" r=".63"/>
<circle cx="50.8" cy="172.6" r=".63"/>
<circle cx="76.2" cy="165" r=".63"/>
<circle cx="88.9" cy="165" r=".63"/>
<circle cx="96.5" cy="165" r=".63"/>
<circle cx="50.8" cy="180.2" r=".63"/>
<circle cx="76.2" cy="195.5" r=".63"/>
<circle cx="81.3" cy="187.8" r=".63"/>
<circle cx="88.9" cy="195.5" r=".63"/>
<circle cx="88.9" cy="187.8" r=".63"/>
<circle cx="96.5" cy="187.8" r=".63"/>
<circle cx="96.5" cy="195.5" r=".63"/>
<circle cx="304.7" cy="195.5" r=".63"/>
<circle cx="312.3" cy="190.4" r=".63"/>
<circle cx="50.8" cy="203.1" r=".63"/>
<circle cx="50.8" cy="210.7" r=".63"/>
<circle cx="81.3" cy="218.3" r=".63"/>
<circle cx="88.9" cy="218.3" r=".63"/>
<circle cx="96.5" cy="218.3" r=".63"/>
<circle cx="297.1" cy="200.5" r=".63"/>
<circle cx="304.7" cy="218.3" r=".63"/>
<circle cx="312.3" cy="218.3" r=".63"/>
<circle cx="50.8" cy="233.6" r=".63"/>
<circle cx="76.2" cy="225.9" r=".63"/>
<circle cx="88.9" cy="225.9" r=".63"/>
<circle cx="96.5" cy="225.9" r=".63"/>
<circle cx="50.8" cy="241.2" r=".63"/>
<circle cx="76.2" cy="256.4" r=".63"/>
<circle cx="81.3" cy="248.8" r=".63"/>
<circle cx="88.9" cy="256.4" r=".63"/>
<circle cx="88.9" cy="248.8" r=".63"/>
<circle cx="96.5" cy="256.4" r=".63"/>
<circle cx="96.5" cy="248.8" r=".63"/>
<circle cx="50.8" cy="271.6" r=".63"/>
<circle cx="50.8" cy="264" r=".63"/>
<circle cx="81.3" cy="279.3" r=".63"/>
<circle cx="88.9" cy="279.3" r=".63"/>
<circle cx="96.5" cy="279.3" r=".63"/>
</g>
<path d="M335.2 40.6v50.7M335.2 142.1v50.8" fill="none" stroke="#000" stroke-width=".3" stroke-dasharray=".7 1.4"/>
<text font-size="12.3" x="169" y="26.9">Analog MUX</text>
<g font-size="7.4">
<text x="332.2" y="260.2">Sparrow N-Top</text>
<text x="335" y="269">Analog MUX</text>
</g>
<g font-size="4.9">
<text x="41.7" y="8.7">1</text>
<text x="108" y="8.7">2</text>
<text x="174.7" y="8.7">3</text>
<text x="241.5" y="8.7">4</text>
<text x="308.3" y="8.7">5</text>
<text x="375.1" y="8.7">6</text>
<text x="5.1" y="46.5">D</text>
<text x="411.1" y="46.5">D</text>
<text x="5.2" y="115.8">C</text>
<text x="411.3" y="115.8">C</text>
<text x="5.2" y="185.2">B</text>
<text x="411.3" y="185.2">B</text>
<text x="5.1" y="254">A</text>
<text x="411.1" y="254.2">A</text>
<text x="302.5" y="279.6">A3</text>
<text x="341" y="278.4">ESH10000535</text>
<text x="403.8" y="278.4">3</text>
<text x="41.7" y="291.8">1</text>
<text x="108" y="291.8">2</text>
<text x="174.7" y="291.8">3</text>
<text x="241.5" y="291.8">4</text>
<text x="308.3" y="291.8">5</text>
<text x="375.1" y="291.8">6</text>
</g>
<g font-size="3.2">
<text x="322.5" y="32.4">U2</text>
<text x="357" y="32.1">+18V</text>
<text x="62.1" y="41">R20</text>
<text x="342.8" y="37.5">VDD</text>
<text x="351.2" y="37.5">14</text>
<text x="61.2" y="44.1">475K</text>
<text x="320.2" y="47.6">5</text>
<text x="320.2" y="42.5">4</text>
<text x="323.3" y="42.5">S1A</text>
<text x="323.3" y="47.6">S2A</text>
<text x="25.4" y="51.8">AIN_P_CH1</text>
<text x="55.7" y="53.3">C11</text>
<text x="55.8" y="50.1">NM</text>
<text x="66" y="53.3">100p</text>
<text x="98.7" y="50.7" transform="rotate(-90 98.7 50.7)">100p</text>
<text x="320.2" y="52.7">6</text>
<text x="323.3" y="52.7">S3A</text>
<text x="345.1" y="50.1">DA</text>
<text x="351.2" y="50.1">8</text>
<text x="25.4" y="59.4">AIN_N_CH1</text>
<text x="55.8" y="57.8">NM</text>
<text x="86.9" y="57.2" transform="rotate(-90 86.9 57.2)">R22</text>
<text x="89.9" y="58.1" transform="rotate(-90 89.9 58.1)">115K</text>
<text x="320.2" y="57.8">7</text>
<text x="323.3" y="57.8">S4A</text>
<text x="368.2" y="59.4">PGA1_P</text>
<text x="55.7" y="60.9">C12</text>
<text x="62.1" y="63.9">R21</text>
<text x="66" y="60.9">100p</text>
<text x="95.8" y="60.9" transform="rotate(-90 95.8 60.9)">NM</text>
<text x="98.7" y="61.1" transform="rotate(-90 98.7 61.1)">C13</text>
<text x="318.6" y="65.4">13</text>
<text x="323.3" y="65.4">S1B</text>
<text x="61.2" y="67">100K</text>
<text x="62.1" y="71.5">R23</text>
<text x="318.6" y="70.5">12</text>
<text x="323.3" y="70.5">S2B</text>
<text x="368.2" y="69.5">PGA1_N</text>
<text x="385.3" y="66.6" transform="rotate(-90 385.3 66.6)">PGA</text>
<text x="61.2" y="74.6">475K</text>
<text x="318.6" y="75.5">11</text>
<text x="323.3" y="75.5">S3B</text>
<text x="345.3" y="73">DB</text>
<text x="351.2" y="73">9</text>
<text x="25.4" y="82.2">AIN_P_CH2</text>
<text x="55.7" y="83.7">C14</text>
<text x="55.8" y="80.6">NM</text>
<text x="66" y="83.7">100p</text>
<text x="98.7" y="81.2" transform="rotate(-90 98.7 81.2)">100p</text>
<text x="318.6" y="80.6">10</text>
<text x="323.3" y="80.6">S4B</text>
<text x="25.4" y="89.9">AIN_N_CH2</text>
<text x="55.8" y="88.2">NM</text>
<text x="86.9" y="87.6" transform="rotate(-90 86.9 87.6)">R25</text>
<text x="89.9" y="88.5" transform="rotate(-90 89.9 88.5)">115K</text>
<text x="266.8" y="89.9">SW_EN_PGA1</text>
<text x="320.2" y="88.2">2</text>
<text x="323.3" y="88.2">EN</text>
<text x="55.7" y="91.3">C15</text>
<text x="62.1" y="94.3">R24</text>
<text x="66" y="91.3">100p</text>
<text x="95.8" y="91.4" transform="rotate(-90 95.8 91.4)">NM</text>
<text x="98.7" y="91.6" transform="rotate(-90 98.7 91.6)">C16</text>
<text x="271.1" y="94.9">SW0_PGA1</text>
<text x="320.2" y="93.3">1</text>
<text x="323.3" y="93.3">A0</text>
<text x="342.8" y="93.3">GND</text>
<text x="351.2" y="93.3">15</text>
<text x="61.2" y="97.5">100K</text>
<text x="62.1" y="102">R26</text>
<text x="271.1" y="100">SW1_PGA1</text>
<text x="318.6" y="98.4">16</text>
<text x="323.3" y="98.4">A1</text>
<text x="343.9" y="98.4">VSS</text>
<text x="351.2" y="98.4">3</text>
<text x="61.2" y="105.1">475K</text>
<text x="260.9" y="107.1" transform="rotate(-90 260.9 107.1)">IO Expander</text>
<text x="322.5" y="106.6">PS509LEX</text>
<text x="322.5" y="104">EGP10001572</text>
<text x="357.3" y="106.8">-18V</text>
<text x="25.4" y="112.7">AIN_P_CH3</text>
<text x="55.8" y="111.1">NM</text>
<text x="98.7" y="111.7" transform="rotate(-90 98.7 111.7)">100p</text>
<text x="295.1" y="109.7" transform="rotate(-90 295.1 109.7)">R3</text>
<text x="298.2" y="110.6" transform="rotate(-90 298.2 110.6)">10K</text>
<text x="302.8" y="109.7" transform="rotate(-90 302.8 109.7)">R4</text>
<text x="305.8" y="110.6" transform="rotate(-90 305.8 110.6)">10K</text>
<text x="310.4" y="109.7" transform="rotate(-90 310.4 109.7)">R5</text>
<text x="313.4" y="110.6" transform="rotate(-90 313.4 110.6)">10K</text>
<text x="55.7" y="114.2">C17</text>
<text x="55.8" y="118.7">NM</text>
<text x="66" y="114.2">100p</text>
<text x="86.9" y="118.1" transform="rotate(-90 86.9 118.1)">R28</text>
<text x="89.9" y="119" transform="rotate(-90 89.9 119)">115K</text>
<text x="25.4" y="120.3">AIN_N_CH3</text>
<text x="55.7" y="121.8">C18</text>
<text x="62.1" y="124.8">R27</text>
<text x="66" y="121.8">100p</text>
<text x="95.8" y="121.9" transform="rotate(-90 95.8 121.9)">NM</text>
<text x="98.7" y="122" transform="rotate(-90 98.7 122)">C19</text>
<text x="61.2" y="127.9">100K</text>
<text x="61.2" y="135.6">475K</text>
<text x="62.1" y="132.4">R29</text>
<text x="322.5" y="134">U3</text>
<text x="357" y="133.7">+18V</text>
<text x="25.4" y="143.2">AIN_P_CH4</text>
<text x="55.8" y="141.6">NM</text>
<text x="98.7" y="142.1" transform="rotate(-90 98.7 142.1)">100p</text>
<text x="342.8" y="139">VDD</text>
<text x="351.2" y="139">14</text>
<text x="55.7" y="144.7">C20</text>
<text x="55.8" y="149.2">NM</text>
<text x="66" y="144.7">100p</text>
<text x="86.9" y="148.6" transform="rotate(-90 86.9 148.6)">R31</text>
<text x="89.9" y="149.5" transform="rotate(-90 89.9 149.5)">115K</text>
<text x="320.2" y="149.2">5</text>
<text x="320.2" y="144.1">4</text>
<text x="323.3" y="144.1">S1A</text>
<text x="323.3" y="149.2">S2A</text>
<text x="25.4" y="150.8">AIN_N_CH4</text>
<text x="55.7" y="152.3">C21</text>
<text x="62.1" y="155.3">R30</text>
<text x="66" y="152.3">100p</text>
<text x="95.8" y="152.3" transform="rotate(-90 95.8 152.3)">NM</text>
<text x="98.7" y="152.5" transform="rotate(-90 98.7 152.5)">C22</text>
<text x="320.2" y="154.3">6</text>
<text x="323.3" y="154.3">S3A</text>
<text x="345.1" y="151.7">DA</text>
<text x="351.2" y="151.7">8</text>
<text x="61.2" y="158.4">100K</text>
<text x="320.2" y="159.3">7</text>
<text x="323.3" y="159.3">S4A</text>
<text x="368.2" y="161">PGA2_P</text>
<text x="61.2" y="166">475K</text>
<text x="62.1" y="162.9">R32</text>
<text x="318.6" y="167">13</text>
<text x="323.3" y="167">S1B</text>
<text x="19.6" y="173.1" transform="rotate(-90 19.6 173.1)">Fixture Interface</text>
<text x="25.4" y="173.7">AIN_P_CH5</text>
<text x="55.8" y="172">NM</text>
<text x="98.7" y="172.6" transform="rotate(-90 98.7 172.6)">100p</text>
<text x="318.6" y="172">12</text>
<text x="323.3" y="172">S2B</text>
<text x="368.2" y="171.1">PGA2_N</text>
<text x="385.3" y="168.2" transform="rotate(-90 385.3 168.2)">PGA</text>
<text x="55.7" y="175.1">C23</text>
<text x="55.8" y="179.7">NM</text>
<text x="66" y="175.1">100p</text>
<text x="86.9" y="179.1" transform="rotate(-90 86.9 179.1)">R34</text>
<text x="89.9" y="179.9" transform="rotate(-90 89.9 179.9)">115K</text>
<text x="318.6" y="177.1">11</text>
<text x="323.3" y="177.1">S3B</text>
<text x="345.3" y="174.6">DB</text>
<text x="351.2" y="174.6">9</text>
<text x="25.4" y="181.3">AIN_N_CH5</text>
<text x="55.7" y="182.8">C24</text>
<text x="62.1" y="185.8">R33</text>
<text x="66" y="182.8">100p</text>
<text x="95.8" y="182.8" transform="rotate(-90 95.8 182.8)">NM</text>
<text x="98.7" y="183" transform="rotate(-90 98.7 183)">C25</text>
<text x="318.6" y="182.2">10</text>
<text x="323.3" y="182.2">S4B</text>
<text x="61.2" y="188.9">100K</text>
<text x="266.8" y="191.4">SW_EN_PGA2</text>
<text x="320.2" y="189.8">2</text>
<text x="323.3" y="189.8">EN</text>
<text x="61.2" y="196.5">475K</text>
<text x="62.1" y="193.4">R35</text>
<text x="271.1" y="196.5">SW0_PGA2</text>
<text x="320.2" y="194.9">1</text>
<text x="323.3" y="194.9">A0</text>
<text x="342.8" y="194.9">GND</text>
<text x="351.2" y="194.9">15</text>
<text x="55.8" y="202.5">NM</text>
<text x="98.7" y="203.1" transform="rotate(-90 98.7 203.1)">100p</text>
<text x="271.1" y="201.6">SW1_PGA2</text>
<text x="318.6" y="200">16</text>
<text x="323.3" y="200">A1</text>
<text x="343.9" y="200">VSS</text>
<text x="351.2" y="200">3</text>
<text x="25.4" y="204.1">AIN_P_CH6</text>
<text x="55.7" y="205.6">C26</text>
<text x="66" y="205.6">100p</text>
<text x="86.9" y="209.5" transform="rotate(-90 86.9 209.5)">R37</text>
<text x="260.9" y="208.7" transform="rotate(-90 260.9 208.7)">IO Expander</text>
<text x="322.5" y="208.2">PS509LEX</text>
<text x="322.5" y="205.6">EGP10001572</text>
<text x="357.3" y="208.4">-18V</text>
<text x="25.4" y="211.7">AIN_N_CH6</text>
<text x="55.7" y="213.2">C27</text>
<text x="55.8" y="210.1">NM</text>
<text x="66" y="213.2">100p</text>
<text x="89.9" y="210.4" transform="rotate(-90 89.9 210.4)">115K</text>
<text x="95.8" y="213.3" transform="rotate(-90 95.8 213.3)">NM</text>
<text x="98.7" y="213.5" transform="rotate(-90 98.7 213.5)">C28</text>
<text x="295.1" y="212.1" transform="rotate(-90 295.1 212.1)">R62</text>
<text x="298.2" y="212.2" transform="rotate(-90 298.2 212.2)">10K</text>
<text x="302.8" y="212.1" transform="rotate(-90 302.8 212.1)">R63</text>
<text x="305.8" y="212.2" transform="rotate(-90 305.8 212.2)">10K</text>
<text x="310.4" y="212.1" transform="rotate(-90 310.4 212.1)">R64</text>
<text x="313.4" y="212.2" transform="rotate(-90 313.4 212.2)">10K</text>
<text x="61.2" y="219.4">100K</text>
<text x="62.1" y="216.2">R36</text>
<text x="61.2" y="227">475K</text>
<text x="62.1" y="223.8">R38</text>
<text x="55.8" y="233">NM</text>
<text x="98.7" y="233.6" transform="rotate(-90 98.7 233.6)">100p</text>
<text x="25.4" y="234.6">AIN_P_CH7</text>
<text x="55.7" y="236.1">C29</text>
<text x="66" y="236.1">100p</text>
<text x="235.8" y="237.1">Vout = (V+ - V-)*R2 / (R1+R2+R3)</text>
<text x="25.4" y="242.2">AIN_N_CH7</text>
<text x="55.7" y="243.7">C30</text>
<text x="55.8" y="240.6">NM</text>
<text x="66" y="243.7">100p</text>
<text x="86.9" y="240" transform="rotate(-90 86.9 240)">R40</text>
<text x="89.9" y="240.9" transform="rotate(-90 89.9 240.9)">115K</text>
<text x="95.8" y="243.7" transform="rotate(-90 95.8 243.7)">NM</text>
<text x="98.7" y="243.9" transform="rotate(-90 98.7 243.9)">C31</text>
<text x="246" y="242.2">Vout = (V+ - V-) / 3</text>
<text x="61.2" y="249.8">100K</text>
<text x="62.1" y="246.7">R39</text>
<text x="239" y="247.3">Tolerance using 0.1% resistors:</text>
<text x="61.2" y="257.5">475K</text>
<text x="62.1" y="254.3">R41</text>
<text x="232.8" y="252.4">[((100+0.1)/(300-0.1))/(1/3)]-1 = 0.133%</text>
<text x="55.8" y="263.5">NM</text>
<text x="25.4" y="265.1">AIN_P_CH8</text>
<text x="55.7" y="266.6">C32</text>
<text x="66" y="266.6">100p</text>
<text x="98.7" y="264" transform="rotate(-90 98.7 264)">100p</text>
<text x="25.4" y="272.7">AIN_N_CH8</text>
<text x="55.7" y="274.2">C33</text>
<text x="55.8" y="271.1">NM</text>
<text x="66" y="274.2">100p</text>
<text x="86.9" y="270.5" transform="rotate(-90 86.9 270.5)">R43</text>
<text x="89.9" y="271.4" transform="rotate(-90 89.9 271.4)">115K</text>
<text x="95.8" y="274.2" transform="rotate(-90 95.8 274.2)">NM</text>
<text x="98.7" y="274.4" transform="rotate(-90 98.7 274.4)">C34</text>
<text x="61.2" y="280.3">100K</text>
<text x="62.1" y="277.2">R42</text>
</g>
<g font-size="2.5">
<text x="68.5" y="41.4">0.1%</text>
<text x="66" y="50.3">500V</text>
<text x="87.2" y="50.7" transform="rotate(-90 87.2 50.7)">0.1%</text>
<text x="66" y="57.9">500V</text>
<text x="68.5" y="64.2">0.1%</text>
<text x="68.5" y="71.8">0.1%</text>
<text x="66" y="80.7">500V</text>
<text x="87.2" y="81.2" transform="rotate(-90 87.2 81.2)">0.1%</text>
<text x="66" y="88.4">500V</text>
<text x="68.5" y="94.7">0.1%</text>
<text x="68.5" y="102.3">0.1%</text>
<text x="66" y="111.2">500V</text>
<text x="87.2" y="111.7" transform="rotate(-90 87.2 111.7)">0.1%</text>
<text x="66" y="118.8">500V</text>
<text x="68.5" y="125.2">0.1%</text>
<text x="68.5" y="132.8">0.1%</text>
<text x="66" y="141.7">500V</text>
<text x="87.2" y="142.2" transform="rotate(-90 87.2 142.2)">0.1%</text>
<text x="66" y="149.3">500V</text>
<text x="68.5" y="155.6">0.1%</text>
<text x="68.5" y="163.3">0.1%</text>
<text x="66" y="172.2">500V</text>
<text x="87.2" y="172.6" transform="rotate(-90 87.2 172.6)">0.1%</text>
<text x="66" y="179.8">500V</text>
<text x="68.5" y="186.1">0.1%</text>
<text x="68.5" y="193.7">0.1%</text>
<text x="66" y="202.6">500V</text>
<text x="87.2" y="203.1" transform="rotate(-90 87.2 203.1)">0.1%</text>
<text x="66" y="210.3">500V</text>
<text x="68.5" y="216.6">0.1%</text>
<text x="68.5" y="224.2">0.1%</text>
<text x="66" y="233.1">500V</text>
<text x="87.2" y="233.6" transform="rotate(-90 87.2 233.6)">0.1%</text>
<text x="66" y="240.7">500V</text>
<text x="68.5" y="247.1">0.1%</text>
<text x="68.5" y="254.7">0.1%</text>
<text x="66" y="263.6">500V</text>
<text x="87.2" y="264.1" transform="rotate(-90 87.2 264.1)">0.1%</text>
<text x="66" y="271.2">500V</text>
<text x="68.5" y="277.5">0.1%</text>
<text x="268.1" y="285.2">Martin Johansson</text>
<text x="340.3" y="285.2">4</text>
<text x="353" y="285.2">8</text>
<text x="389.9" y="285.2">23/01/2026:13:02</text>
</g>
<g font-size="1.8">
<text x="300.9" y="253.8">TITLE</text>
<text x="300.9" y="273.6">SIZE</text>
<text x="310.8" y="273.6">DWG NO</text>
<text x="400" y="273.6">REV</text>
<text x="251.4" y="283.5">DRAWN BY</text>
<text x="300.9" y="283.5">SCALE</text>
<text x="330.6" y="283.5">SHEET</text>
<text x="346.9" y="283.7">of</text>
</g>
</svg>
